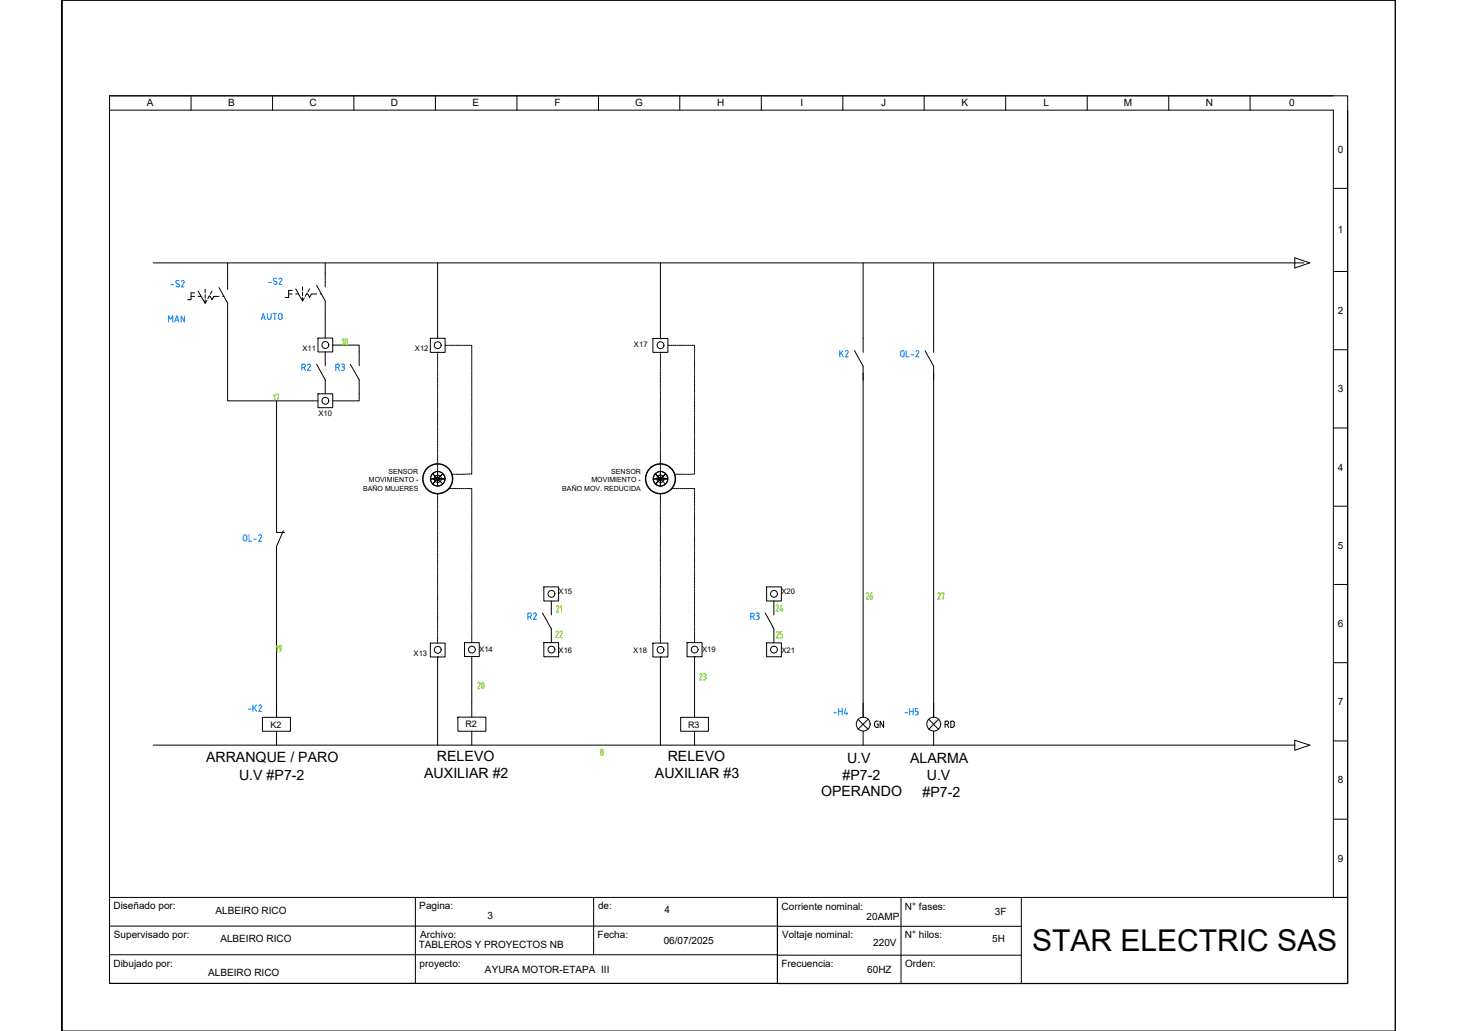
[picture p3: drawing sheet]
<svg xmlns="http://www.w3.org/2000/svg" width="420mm" height="297mm" viewBox="0 0 420 297" stroke-linecap="round" stroke-linejoin="round" font-family="sans-serif">
<!-- layer: 0 -->
<g fill="none" stroke="#000" stroke-width=".29">
<path d="M17.8 .1v296.9h384.3v-296.9h-384.3v296.9M402.1 .1h.1M402.1 .1v296.9M31.6 27.6h356.8v255.7h-356.8zM55.1 27.6v4.1M78.5 27.6v4.1M102 27.6v4.1M125.5 27.6v4.1M149 27.6v4.1M172.5 27.6v4.1M195.9 27.6v4.1M219.4 27.6v4.1"/>
<path d="M242.9 27.6v4.1M266.3 27.6v4.1M289.8 27.6v4.1M313.3 27.6v4.1M336.8 27.6v4.1M360.2 27.6v4.1M384.2 27.6h-352.6v4.1h352.6v226.9h4.2v-226.9M384.2 54.3h4.2M126.1 75.7v21.8M190.3 75.7v21.8M248.7 75.7v21.8M269 75.7v21.8"/>
<path d="M373.1 74.3l4.3 1.4-4.3 1.5zM384.2 78.2h4.2M65.6 91.4v24.1h26M93.7 90.7v6.7M95.9 99.4h7.6v2M128.3 99.5h.2M128.7 99.5h.3M129.2 99.5h.3M129.7 99.5h.4M130.3 99.5h.4M130.9 99.5h.3M131.4 99.5h.4"/>
<path d="M132 99.5h.3M132.5 99.5h.3M133 99.5h.4M133.6 99.5h.3M134.1 99.5h.4M134.7 99.5h.4M135.3 99.5h.3M135.8 99.5h.2v.4M192.5 99.5h.2M192.8 99.5h.4M193.4 99.5h.3M193.9 99.5h.4"/>
<path d="M194.4 99.5h.4M195 99.5h.4M195.6 99.5h.4M196.1 99.5h.4M196.7 99.5h.3M197.2 99.5h.3M197.7 99.5h.4M198.3 99.5h.4M198.9 99.5h.3M199.4 99.5h.4M200 99.5h.2v.4M79.7 115.5v33.9"/>
<path d="M103.5 113.5v2h-7.6M126.1 101.5h.1M126.1 101.5v.2M126.1 101.9v.4M126.1 102.5v.3M126.1 103v.4M126.1 103.6v.3M126.1 104.1v.3M126.1 104.6v.4M126.1 105.2v.3M126.1 105.7v.4M126.1 106.3v.4"/>
<path d="M126.1 106.9v.3M126.1 107.4v.3M126.1 107.9v.4M126.1 108.5v.3M126.1 109v.4M126.1 109.6v.4M126.1 110.1v.4M126.1 110.7v.3M126.1 111.2v.4M126.1 111.7v.4M126.1 112.3v.4M126.1 112.9v.3"/>
<path d="M126.1 113.4v.4M126.1 114v.3M126.1 114.5v.4M126.1 115v.4M126.1 115.6v.4M126.1 116.1v.4M126.1 116.7v.4M126.1 117.3v.3M126.1 117.8v.4M126.1 118.3v.4M126.1 118.9v.3M126.1 119.4v.4"/>
<path d="M136 100.1v.3M136 100.6v.4M136 101.1v.4M136 101.6v.4M136 102.2v.4M136 102.8v.4M136 103.3v.4M136 103.9v.4M136 104.4v.4M136 105v.3M136 105.5v.4M136 106.1v.3"/>
<path d="M136 106.6v.4M136 107.2v.4M136 107.7v.4M136 108.3v.3M136 108.8v.4M136 109.3v.4M136 109.9v.4M136 110.5v.3M136 111v.4M136 111.6v.3M136 112.1v.3M136 112.6v.4"/>
<path d="M136 113.2v.4M136 113.7v.4M136 114.3v.4M136 114.9v.3M136 115.4v.3M136 115.9v.4M136 116.5v.3M136 117v.4M136 117.6v.4M136 118.2v.3M136 118.7v.3M136 119.2v.4"/>
<path d="M136 119.8v.3M190.3 101.5h.1M190.3 101.5v.2M190.3 101.9v.4M190.3 102.5v.3M190.3 103v.4M190.3 103.6v.3M190.3 104.1v.3M190.3 104.6v.4M190.3 105.2v.4M190.3 105.8v.3M190.3 106.3v.4"/>
<path d="M190.3 106.9v.3M190.3 107.4v.3M190.3 107.9v.4M190.3 108.5v.3M190.3 109v.4M190.3 109.6v.4M190.3 110.2v.3M190.3 110.7v.3M190.3 111.2v.4M190.3 111.8v.3M190.3 112.3v.4M190.3 112.9v.4"/>
<path d="M190.3 113.4v.4M190.3 114v.3M190.3 114.5v.4M190.3 115v.4M190.3 115.6v.4M190.3 116.2v.3M190.3 116.7v.4M190.3 117.3v.4M190.3 117.8v.4M190.3 118.3v.4M190.3 118.9v.4M190.3 119.4v.4"/>
<path d="M200.2 100.1v.3M200.2 100.6v.4M200.2 101.1v.4M200.2 101.7v.3M200.2 102.2v.4M200.2 102.8v.4M200.2 103.4v.3M200.2 103.9v.4M200.2 104.4v.4M200.2 105v.3M200.2 105.5v.4M200.2 106.1v.3"/>
<path d="M200.2 106.6v.4M200.2 107.2v.4M200.2 107.7v.4M200.2 108.3v.3M200.2 108.8v.4M200.2 109.4v.3M200.2 109.9v.4M200.2 110.5v.4M200.2 111v.4M200.2 111.6v.3M200.2 112.1v.4M200.2 112.6v.4"/>
<path d="M200.2 113.2v.4M200.2 113.8v.3M200.2 114.3v.4M200.2 114.9v.3M200.2 115.4v.3M200.2 115.9v.4M200.2 116.5v.4M200.2 117v.4M200.2 117.6v.4M200.2 118.2v.3M200.2 118.7v.3M200.2 119.2v.4"/>
<path d="M200.2 119.8v.3M248.7 107.4v99.3M269 107.4v99.3M384.2 100.8h4.2M126.1 135.9v4.1v-2h2.1h-4.1h2l1.5-1.5-1.5 1.5-1.4-1.5 1.4 1.5-1.4 1.4 1.4-1.4 1.5 1.4M126.1 120v.4M126.1 120.6v.3M126.1 121.1v.4M126.1 121.7v.3M126.1 122.2v.3M126.1 122.7v.4M126.1 123.3v.4"/>
<path d="M126.1 123.8v.4M126.1 124.4v.4M126.1 125v.3M126.1 125.5v.3M126.1 126v.4M126.1 126.6v.3M126.1 127.1v.4M126.1 127.7v.4M126.1 128.2v.4M126.1 128.8v.3M126.1 129.3v.4M126.1 129.8v.4"/>
<path d="M126.1 130.4v.4M126.1 131v.3M126.1 131.5v.4M126.1 132.1v.3M126.1 132.6v.4M126.1 133.1v.4M126.1 133.7v.4M126.1 134.2v.4M126.1 134.8v.4M126.1 135.4v.3M126.1 135.9v.4M126.1 136.4v.4"/>
<path d="M126.1 137v.2M130.3 136.6h.3M130.7 136.6h.4M131.3 136.6h.4M131.8 136.6h.4M132.4 136.6h.4M133 136.6h.4M133.5 136.6h.4M134.4 136.6h-.4M134.6 136.6h.3M135.1 136.6h.4M136 136.3v.3h-.3"/>
<path d="M136 120.3v.4M136 120.9v.4M136 121.4v.4M136 122v.4M136 122.5v.4M136 123v.4M136 123.6v.4M136 124.2v.3M136 124.7v.4M136 125.3v.4M136 125.8v.4M136 126.4v.3"/>
<path d="M136 126.9v.4M136 127.4v.4M136 128v.4M136 128.6v.3M136 129.1v.4M136 129.7v.3M136 130.2v.3M136 130.7v.4M136 131.3v.4M136 131.9v.3M136 132.4v.4M136 133v.3"/>
<path d="M136 133.5v.3M136 134v.4M136 134.6v.3M136 135.1v.4M136 135.7v.4M190.3 136.3v-.4v4.2v-2.1h2h-4h2l1.5-1.4-1.5 1.4-1.5-1.4 1.5 1.4-1.5 1.4 1.5-1.4 1.5 1.4M190.3 120v.4M190.3 120.6v.3M190.3 121.1v.4M190.3 121.7v.3M190.3 122.2v.3M190.3 122.7v.4"/>
<path d="M190.3 123.3v.4M190.3 123.9v.3M190.3 124.4v.4M190.3 125v.3M190.3 125.5v.3M190.3 126v.4M190.3 126.6v.3M190.3 127.1v.4M190.3 127.7v.4M190.3 128.3v.3M190.3 128.8v.3M190.3 129.3v.4"/>
<path d="M190.3 129.9v.3M190.3 130.4v.4M190.3 131v.4M190.3 131.5v.4M190.3 132.1v.3M190.3 132.6v.4M190.3 133.1v.4M190.3 133.7v.4M190.3 134.3v.3M190.3 134.8v.4M190.3 135.4v.3M190.3 136.4v.4"/>
<path d="M190.3 137v.2M194.4 136.6h.4M194.9 136.6h.4M195.5 136.6h.3M196 136.6h.4M196.6 136.6h.3M197.1 136.6h.4M197.7 136.6h.4M198.2 136.6h.4M198.8 136.6h.3M199.7 136.6h-.4M200.2 136.3v.3h-.3"/>
<path d="M200.2 120.3v.4M200.2 120.9v.4M200.2 121.5v.3M200.2 122v.4M200.2 122.5v.4M200.2 123.1v.3M200.2 123.6v.4M200.2 124.2v.4M200.2 124.7v.4M200.2 125.3v.4M200.2 125.8v.4M200.2 126.4v.3"/>
<path d="M200.2 126.9v.4M200.2 127.5v.3M200.2 128v.4M200.2 128.6v.4M200.2 129.1v.4M200.2 129.7v.3M200.2 130.2v.4M200.2 130.7v.4M200.2 131.3v.4M200.2 131.9v.3M200.2 132.4v.4M200.2 133v.3"/>
<path d="M200.2 133.5v.3M200.2 134v.4M200.2 134.6v.4M200.2 135.2v.3M200.2 135.7v.4M384.2 123.3h4.2M126.1 142.4v.2M126.1 142.8v.3M126.1 143.3v.4M126.1 143.9v.4M126.1 144.4v.4M126.1 145v.3"/>
<path d="M126.1 145.5v.4M126.1 146v.4M126.1 146.6v.4M126.1 147.2v.4M126.1 147.7v.4M126.1 148.3v.3M126.1 148.8v.3M126.1 149.3v.4M126.1 149.9v.4M126.1 150.5v.3M126.1 151v.4M126.1 151.6v.3"/>
<path d="M126.1 152.1v.3M126.1 152.6v.4M126.1 153.2v.4M126.1 153.7v.4M126.1 154.3v.4M126.1 154.9v.3M126.1 155.4v.4M126.1 155.9v.4M126.1 156.5v.3M126.1 157v.4M126.1 157.6v.4M126.1 158.2v.3"/>
<path d="M126.1 158.7v.4M126.1 159.2v.4M126.1 159.8v.3M129.5 140.8h.4M130.1 140.8h.3M130.6 140.8h.4M131.2 140.8h.4M131.8 140.8h.3M132.3 140.8h.4M132.8 140.8h.4M133.4 140.8h.3M133.9 140.8h.4"/>
<path d="M134.5 140.8h.4M135 140.8h.4M135.6 140.8h.4v.4M136 141.4v.3M136 141.9v.4M136 142.5v.4M136 143.1v.3M136 143.6v.3M136 144.1v.4M136 144.7v.3M136 145.2v.4M136 145.8v.4"/>
<path d="M136 146.3v.4M136 146.9v.3M136 147.4v.4M136 147.9v.4M136 148.5v.4M136 149.1v.3M136 149.6v.4M136 150.2v.3M136 150.7v.4M136 151.2v.4M136 151.8v.4M136 152.3v.4"/>
<path d="M136 152.9v.4M136 153.5v.3M136 154v.4M136 154.5v.4M136 155.1v.3M136 155.6v.4M136 156.2v.4M136 156.8v.3M136 157.3v.4M136 157.8v.4M136 158.4v.3M136 158.9v.4"/>
<path d="M136 159.5v.4M190.3 142.4v.2M190.3 142.8v.4M190.3 143.3v.4M190.3 143.9v.4M190.3 144.4v.4M190.3 145v.3M190.3 145.5v.4M190.3 146.1v.3M190.3 146.6v.4M190.3 147.2v.4M190.3 147.8v.3"/>
<path d="M190.3 148.3v.3M190.3 148.8v.4M190.3 149.3v.4M190.3 149.9v.4M190.3 150.5v.4M190.3 151v.4M190.3 151.6v.3M190.3 152.1v.3M190.3 152.6v.4M190.3 153.2v.4M190.3 153.8v.3M190.3 154.3v.4"/>
<path d="M190.3 154.9v.3M190.3 155.4v.4M190.3 155.9v.4M190.3 156.5v.4M190.3 157v.4M190.3 157.6v.4M190.3 158.2v.3M190.3 158.7v.4M190.3 159.2v.4M190.3 159.8v.3M193.7 140.8h.4M194.2 140.8h.4"/>
<path d="M194.8 140.8h.4M195.4 140.8h.3M195.9 140.8h.4M196.5 140.8h.4M197 140.8h.4M197.5 140.8h.4M198.1 140.8h.3M198.6 140.8h.4M199.2 140.8h.4M199.8 140.8h.4v.4M200.2 141.4v.4M200.2 142v.3"/>
<path d="M200.2 142.5v.4M200.2 143.1v.3M200.2 143.6v.3M200.2 144.1v.4M200.2 144.7v.3M200.2 145.2v.4M200.2 145.8v.4M200.2 146.4v.3M200.2 146.9v.3M200.2 147.4v.4M200.2 148v.3M200.2 148.5v.4"/>
<path d="M200.2 149.1v.4M200.2 149.6v.4M200.2 150.2v.3M200.2 150.7v.4M200.2 151.2v.4M200.2 151.8v.4M200.2 152.4v.3M200.2 152.9v.4M200.2 153.5v.3M200.2 154v.4M200.2 154.5v.4M200.2 155.1v.4"/>
<path d="M200.2 155.6v.4M200.2 156.2v.4M200.2 156.8v.3M200.2 157.3v.4M200.2 157.8v.4M200.2 158.4v.3M200.2 158.9v.4M200.2 159.5v.4M384.2 145.8h4.2M79.7 161.5v45.2M126.1 160.3v.4M126.1 160.9v.3"/>
<path d="M126.1 161.4v.4M126.1 162v.4M126.1 162.5v.4M126.1 163.1v.3M126.1 163.6v.4M126.1 164.2v.3M126.1 164.7v.4M126.1 165.3v.4M126.1 165.8v.4M126.1 166.4v.3M126.1 166.9v.3M126.1 167.4v.4"/>
<path d="M126.1 168v.4M126.1 168.6v.3M126.1 169.1v.4M126.1 169.7v.3M126.1 170.2v.3M126.1 170.7v.4M126.1 171.3v.4M126.1 171.8v.4M126.1 172.4v.4M126.1 173v.3M126.1 173.5v.3M126.1 174v.4"/>
<path d="M126.1 174.6v.3M126.1 175.1v.4M126.1 175.7v.4M126.1 176.3v.3M126.1 176.8v.4M126.1 177.3v.4M126.1 177.8v.4M126.1 178.4v.4M126.1 179v.3M126.1 179.5v.4M136 160v.4M136 160.6v.4"/>
<path d="M136 161.1v.4M136 161.7v.3M136 162.2v.4M136 162.8v.3M136 163.3v.4M136 163.9v.4M136 164.5v.3M136 165v.3M136 165.5v.4M136 166v.4M136 166.6v.4M136 167.2v.3"/>
<path d="M136 167.7v.4M136 168.3v.3M136 168.8v.3M136 169.3v.4M136 169.9v.4M136 170.5v.3M136 171v.4M136 171.6v.3M136 172.1v.4M136 172.6v.4M136 173.2v.3M136 173.7v.4"/>
<path d="M136 174.3v.4M136 174.9v.3M136 175.4v.4M136 175.9v.4M136 176.5v.3M136 177v.4M136 177.6v.4M136 178.1v.4M136 178.7v.4M136 179.2v.4M136 179.8v.3M190.3 160.3v.4"/>
<path d="M190.3 160.9v.4M190.3 161.4v.4M190.3 162v.4M190.3 162.5v.4M190.3 163.1v.3M190.3 163.6v.4M190.3 164.2v.3M190.3 164.7v.4M190.3 165.3v.4M190.3 165.8v.4M190.3 166.4v.3M190.3 166.9v.4"/>
<path d="M190.3 167.5v.3M190.3 168v.4M190.3 168.6v.4M190.3 169.1v.4M190.3 169.7v.3M190.3 170.2v.3M190.3 170.7v.4M190.3 171.3v.4M190.3 171.9v.3M190.3 172.4v.4M190.3 173v.3M190.3 173.5v.3"/>
<path d="M190.3 174v.4M190.3 174.6v.4M190.3 175.1v.4M190.3 175.7v.4M190.3 176.3v.3M190.3 176.8v.4M190.3 177.3v.4M190.3 177.9v.3M190.3 178.4v.4M190.3 179v.4M190.3 179.6v.3M200.2 160.1v.3"/>
<path d="M200.2 160.6v.4M200.2 161.1v.4M200.2 161.7v.3M200.2 162.2v.4M200.2 162.8v.4M200.2 163.3v.4M200.2 163.9v.4M200.2 164.5v.3M200.2 165v.3M200.2 165.5v.4M200.2 166.1v.3M200.2 166.6v.4"/>
<path d="M200.2 167.2v.4M200.2 167.8v.3M200.2 168.3v.3M200.2 168.8v.4M200.2 169.3v.4M200.2 169.9v.4M200.2 170.5v.3M200.2 171v.4M200.2 171.6v.3M200.2 172.1v.4M200.2 172.6v.4M200.2 173.2v.4"/>
<path d="M200.2 173.8v.3M200.2 174.3v.4M200.2 174.9v.3M200.2 175.4v.4M200.2 175.9v.4M200.2 176.5v.3M200.2 177v.4M200.2 177.6v.4M200.2 178.2v.3M200.2 178.7v.4M200.2 179.2v.4M200.2 179.8v.3"/>
<path d="M384.2 168.4h4.2M126.1 189.3h.1M126.1 180.1v.4M126.1 180.6v.4M126.1 181.2v.3M126.1 181.7v.4M126.1 182.3v.3M126.1 182.8v.4M126.1 183.4v.4M126.1 183.9v.4M126.1 184.5v.3M126.1 185v.3"/>
<path d="M126.1 189.3v25.4M136 189.2h.1M136 180.3v.4M136 180.9v.3M136 181.4v.4M136 182v.4M136 182.5v.4M136 183.1v.3M136 183.6v.4M136 184.1v.4M136 184.7v.5M136 189.2v13.4"/>
<path d="M190.3 189.3h.1M190.3 180.1v.4M190.3 180.6v.4M190.3 181.2v.3M190.3 181.7v.4M190.3 182.3v.3M190.3 182.8v.4M190.3 183.4v.4M190.3 183.9v.4M190.3 184.5v.3M190.3 185v.3M190.3 189.3v25.4"/>
<path d="M200.2 189.2h.1M200.2 180.3v.4M200.2 180.9v.4M200.2 181.4v.4M200.2 182v.4M200.2 182.5v.4M200.2 183.1v.3M200.2 183.6v.4M200.2 184.2v.3M200.2 184.7v.5M200.2 189.2v13.4M384.2 190.9h4.2"/>
<path d="M373.1 213.3l4.3 1.4-4.3 1.4zM384.2 213.5h4.2M384.2 236h4.2M31.6 258.6h356.8v24.8h-164.4v-24.8v24.7h-192.4zM119.7 258.6v24.7M171.1 258.6v16.5M259.7 258.6v24.8M294.3 258.6v24.8M31.6 266.8h192.4M31.6 275.1h192.4M224 266.9h70.3M224 275.2h70.3"/>
<circle cx="126.1" cy="137.9" r="4.4"/>
<circle cx="126.1" cy="137.9" r="4.2"/>
<circle cx="126.1" cy="137.9" r="2.13"/>
<circle cx="126.1" cy="137.9" r="2.06"/>
<circle cx="126.1" cy="137.9" r="1.05"/>
<circle cx="126.1" cy="137.9" r=".48"/>
<circle cx="190.3" cy="137.9" r="4.4"/>
<circle cx="190.3" cy="137.9" r="4.2"/>
<circle cx="190.3" cy="137.9" r="2.13"/>
<circle cx="190.3" cy="137.9" r="2.06"/>
<circle cx="190.3" cy="137.9" r="1.05"/>
<circle cx="190.3" cy="137.9" r=".48"/>
</g>
<!-- layer: YEL_14_THHN -->
<path d="M44.2 75.7h331.5M65.6 75.7v3.7M93.7 75.7v3M44.2 214.7h328.9" fill="none" stroke="#000" stroke-width=".29"/>
<!-- layer: SYMS -->
<g fill="none" stroke="#000" stroke-width=".29">
<path d="M65.6 79.4v4M93.7 78.7v4M55.1 85.4h1M56.1 84.4h-1v1.9h-1M57.1 83.9l2 3.5v-1.1M57.1 85.4h.8M59.1 83.4v1M59.1 84.9v1M59.6 86.5l-.5 .9M60.3 85.4h.3l.5 .9 .5-.9h1.5M60.3 85.2l-.4 .9M61.1 83.9l-.5 .9"/>
<path d="M63.1 82.9l2.5 4.5v4M64.1 85.4h.4M83.2 84.7h1M84.2 83.7h-1v2h-1M85.2 83.2l2 3.5v-1M85.2 84.7h.8M87.2 82.7v1M87.2 84.2v1M87.7 85.8l-.5 .9M88.4 84.7h.3l.5 1 .5-1h1.5M88.5 84.5l-.6 .9M89.2 83.2l-.5 .9"/>
<path d="M91.2 82.2l2.5 4.5v4M92.3 84.7h.3M248.7 97.5v4M269 97.5v4M91.2 105l2.5 4.5v4M93.7 101.4v4M101 105l2.5 4.5v4M103.5 101.4v4M246.3 101l2.4 4.5v4M266.6 101l2.4 4.5v4M79.7 149.4v4h2.3M81.7 152.9l-2 4.5v4.1"/>
<path d="M156.3 176.6l2.6 4.6M220.5 176.6l2.5 4.6M75.6 206.7h8.1v4h-8.1zM79.7 202.6v4.1M79.7 210.7v4M132 206.6h8v4.1h-8zM136 202.6v4M136 210.7v4M196.2 206.7h8v4h-8zM200.2 202.6v4.1M200.2 210.7v4M247.3 207.2l2.8 2.9"/>
<path d="M248.7 202.6v4.1M248.7 210.7v4M250.1 207.2l-2.8 2.9M267.7 207.2l2.7 2.9M269 202.6v4.1M269 210.7v4M270.4 207.2l-2.7 2.9"/>
<circle cx="248.8" cy="208.6" r="2"/>
<circle cx="269.1" cy="208.6" r="2"/>
</g>
<!-- layer: TAGS -->
<g fill="none" stroke="#007fff" stroke-width=".29">
<path d="M49.2 82h.8M50.9 81.6l.6 .3a.43 .43 0 0 1 .1 .6 .43 .43 0 0 1-.7 0l-.2-.1M51.6 80.9a.49 .49 0 0 0-.7 0 .49 .49 0 0 0 0 .7M52.3 81.1a.41 .41 0 0 1 .5-.2 .41 .41 0 0 1 .2 .6l-.7 1.2h.7M77.3 81.4h.9M78.8 81.7l.6 .2M79 80.9l.6 .3M79.2 80.1l.5 .1M79.2 80.1l-.4 .3 .2 .5M79.6 81.2l.2 .4-.4 .4M80.4 80.4a.41 .41 0 0 1 .6-.2 .41 .41 0 0 1 .2 .6M81.1 80.8l-.7 1.2h.8"/>
<path d="M70.1 154.6v.8M70.2 154.6a.48 .48 0 0 1 .4-.5 .48 .48 0 0 1 .5 .5v.8a.48 .48 0 0 1-.5 .5 .48 .48 0 0 1-.4-.5M71.8 154.1v1.8h.7M73.2 155.3h.7M75 154l.3 .2v.5M75 154.1l-.4 .3M75.3 154.7l-.8 1.2h.9"/>
</g>
<!-- layer: -Electrico -->
<path d="M91.6 97.4h4.3v4h-4.3zM124 97.5h4.3v4h-4.3zM188.2 97.5h4.3v4h-4.3zM91.6 113.5h4.3v4h-4.3zM156.7 169.1h4.3v4.1h-4.3zM220.9 169.1h4.3v4.1h-4.3zM124 185.3h4.3v4h-4.3zM133.9 185.2h4.2v4h-4.2zM156.7 185.2h4.3v4h-4.3zM188.2 185.3h4.3v4h-4.3zM198 185.2h4.3v4h-4.3zM220.9 185.2h4.3v4h-4.3z" fill="none" stroke="#000" stroke-width=".29"/>
<!-- layer: -DIAGRAMA -->
<g fill="none" stroke="#000" stroke-width=".29">
<circle cx="93.8" cy="99.4" r=".98"/>
<circle cx="126.1" cy="99.5" r=".98"/>
<circle cx="190.3" cy="99.5" r=".98"/>
<circle cx="93.8" cy="115.5" r=".98"/>
<circle cx="158.9" cy="171.1" r=".98"/>
<circle cx="223" cy="171.1" r=".98"/>
<circle cx="126.1" cy="187.2" r=".98"/>
<circle cx="136" cy="187.2" r=".98"/>
<circle cx="158.9" cy="187.2" r=".98"/>
<circle cx="190.3" cy="187.2" r=".98"/>
<circle cx="200.2" cy="187.2" r=".98"/>
<circle cx="223" cy="187.2" r=".98"/>
</g>
<!-- layer: WIRENO -->
<g fill="none" stroke="#6edd00" stroke-width=".29">
<path d="M173 217v.3M173.1 217l.2-.4a.52 .52 0 0 1 .5 .5 .52 .52 0 0 1-.3 .6l-.4-.4"/>
<circle cx="173.4" cy="216.2" r=".38"/>
</g>
<text font-size="8.6" x="297.4" y="274.1">STAR ELECTRIC SAS</text>
<text font-size="6.2" fill="#6edd00" x="135.1" y="200">20</text>
<text font-size="5.3" fill="#007fff" x="74.1" y="93.5">AUTO</text>
<text font-size="5.3" fill="#6edd00" x="222.2" y="185.2">25</text>
<g font-size="5.3">
<text x="250.8" y="211">GN</text>
<text x="271.3" y="211">RD</text>
</g>
<g font-size="4.9" fill="#007fff">
<text x="47.3" y="93.8">MAN</text>
<text x="85.7" y="107.9">R2</text>
<text x="95.6" y="107.9">R3</text>
<text x="240.6" y="104.1">K2</text>
<text x="258.2" y="104.1">OL-2</text>
<text x="151" y="179.6">R2</text>
<text x="215.2" y="179.6">R3</text>
<text x="70.2" y="206">-K2</text>
<text x="239.2" y="207.1">-H4</text>
<text x="259.6" y="207.1">-H5</text>
</g>
<g font-size="4.9" fill="#6edd00">
<text x="97.4" y="100.5">18</text>
<text x="248.4" y="173.9">26</text>
<text x="268.8" y="173.9">27</text>
<text x="222.2" y="177.4">24</text>
<text x="158.7" y="184.9">22</text>
<text x="82.2" y="189.1" transform="rotate(-90 82.2 189.1)">19</text>
<text x="200.4" y="197.2">23</text>
</g>
<g font-size="4.4" fill="#6edd00">
<text x="81.1" y="116.8" transform="rotate(-90 81.1 116.8)">17</text>
<text x="162.6" y="177.4" transform="rotate(-90 162.6 177.4)">21</text>
</g>
<g font-size="4.1">
<text x="59.4" y="219.6">ARRANQUE / PARO</text>
<text x="125.9" y="219.1">RELEVO</text>
<text x="192.4" y="219.3">RELEVO</text>
<text x="244.1" y="219.7">U.V</text>
<text x="262.3" y="219.8">ALARMA</text>
<text x="68.9" y="224.6">U.V #P7-2</text>
<text x="122.2" y="224.1">AUXILIAR #2</text>
<text x="188.7" y="224.1">AUXILIAR #3</text>
<text x="242.8" y="224.6">#P7-2</text>
<text x="267.1" y="224.7">U.V</text>
<text x="236.6" y="229.5">OPERANDO</text>
<text x="265.9" y="229.6">#P7-2</text>
</g>
<g font-size="2.9">
<text x="42.4" y="30.7">A</text>
<text x="65.8" y="30.7">B</text>
<text x="89.2" y="30.7">C</text>
<text x="112.6" y="30.7">D</text>
<text x="136.2" y="30.7">E</text>
<text x="159.8" y="30.7">F</text>
<text x="183.1" y="30.7">G</text>
<text x="206.6" y="30.7">H</text>
<text x="230.7" y="30.7">I</text>
<text x="253.9" y="30.7">J</text>
<text x="277.1" y="30.7">K</text>
<text x="300.7" y="30.7">L</text>
<text x="323.9" y="30.7">M</text>
<text x="347.5" y="30.7">N</text>
<text x="371.5" y="30.7">0</text>
<text x="385.5" y="44">0</text>
<text x="385.6" y="67.2">1</text>
<text x="385.5" y="90.5">2</text>
<text x="385.5" y="113">3</text>
<text x="385.6" y="135.6">4</text>
<text x="385.5" y="158.1">5</text>
<text x="385.5" y="180.6">6</text>
<text x="385.5" y="203.2">7</text>
<text x="385.5" y="225.7">8</text>
<text x="385.5" y="248.3">9</text>
<text x="32.7" y="262">Diseñado por:</text>
<text x="62.1" y="263.2">ALBEIRO RICO</text>
<text x="120.8" y="262">Pagina:</text>
<text x="172.3" y="262">de:</text>
<text x="191.5" y="263">4</text>
<text x="225.2" y="262.1">Corriente nominal:</text>
<text x="260.8" y="262.1">N° fases:</text>
<text x="286.7" y="263.5">3F</text>
<text x="140.5" y="264.8">3</text>
<text x="249.7" y="265">20AMP</text>
<text x="32.8" y="270.3">Supervisado por:</text>
<text x="63.5" y="271.3">ALBEIRO RICO</text>
<text x="120.6" y="273.2">TABLEROS Y PROYECTOS NB</text>
<text x="121.1" y="270.2">Archivo:</text>
<text x="172.2" y="270.2">Fecha:</text>
<text x="191.3" y="271.9">06/07/2025</text>
<text x="225.4" y="270.3">Voltaje nominal:</text>
<text x="251.7" y="272.7">220V</text>
<text x="260.8" y="270.3">N° hilos:</text>
<text x="285.9" y="271.4">5H</text>
<text x="32.7" y="278.5">Dibujado por:</text>
<text x="60" y="281.1">ALBEIRO RICO</text>
<text x="120.9" y="278.5">proyecto:</text>
<text x="139.8" y="280.3">AYURA MOTOR-ETAPA III</text>
<text x="225.2" y="278.6">Frecuencia:</text>
<text x="249.9" y="280.5">60HZ</text>
<text x="260.9" y="278.6">Orden:</text>
</g>
<g font-size="2.6">
<text x="78" y="209.6">K2</text>
<text x="134.1" y="209.5">R2</text>
<text x="198.3" y="209.6">R3</text>
</g>
<g font-size="2.2">
<text x="87.2" y="101">X11</text>
<text x="119.6" y="101.1">X12</text>
<text x="182.7" y="100.1">X17</text>
<text x="91.8" y="119.7">X10</text>
<text x="161" y="171.1">X15</text>
<text x="225.2" y="171.1">X20</text>
<text x="119.2" y="189.1">X13</text>
<text x="138.1" y="187.8">X14</text>
<text x="161" y="188.1">X16</text>
<text x="182.5" y="188">X18</text>
<text x="202.3" y="187.8">X19</text>
<text x="225.2" y="188.1">X21</text>
</g>
<g font-size="2">
<text x="112" y="136.4">SENSOR</text>
<text x="176.1" y="136.4">SENSOR</text>
<text x="104.6" y="141.5">BAÑO MUJERES</text>
<text x="106.3" y="138.9">MOVIMIENTO -</text>
<text x="162" y="141.5">BAÑO MOV. REDUCIDA</text>
<text x="170.4" y="138.9">MOVIMIENTO -</text>
</g>
</svg>
